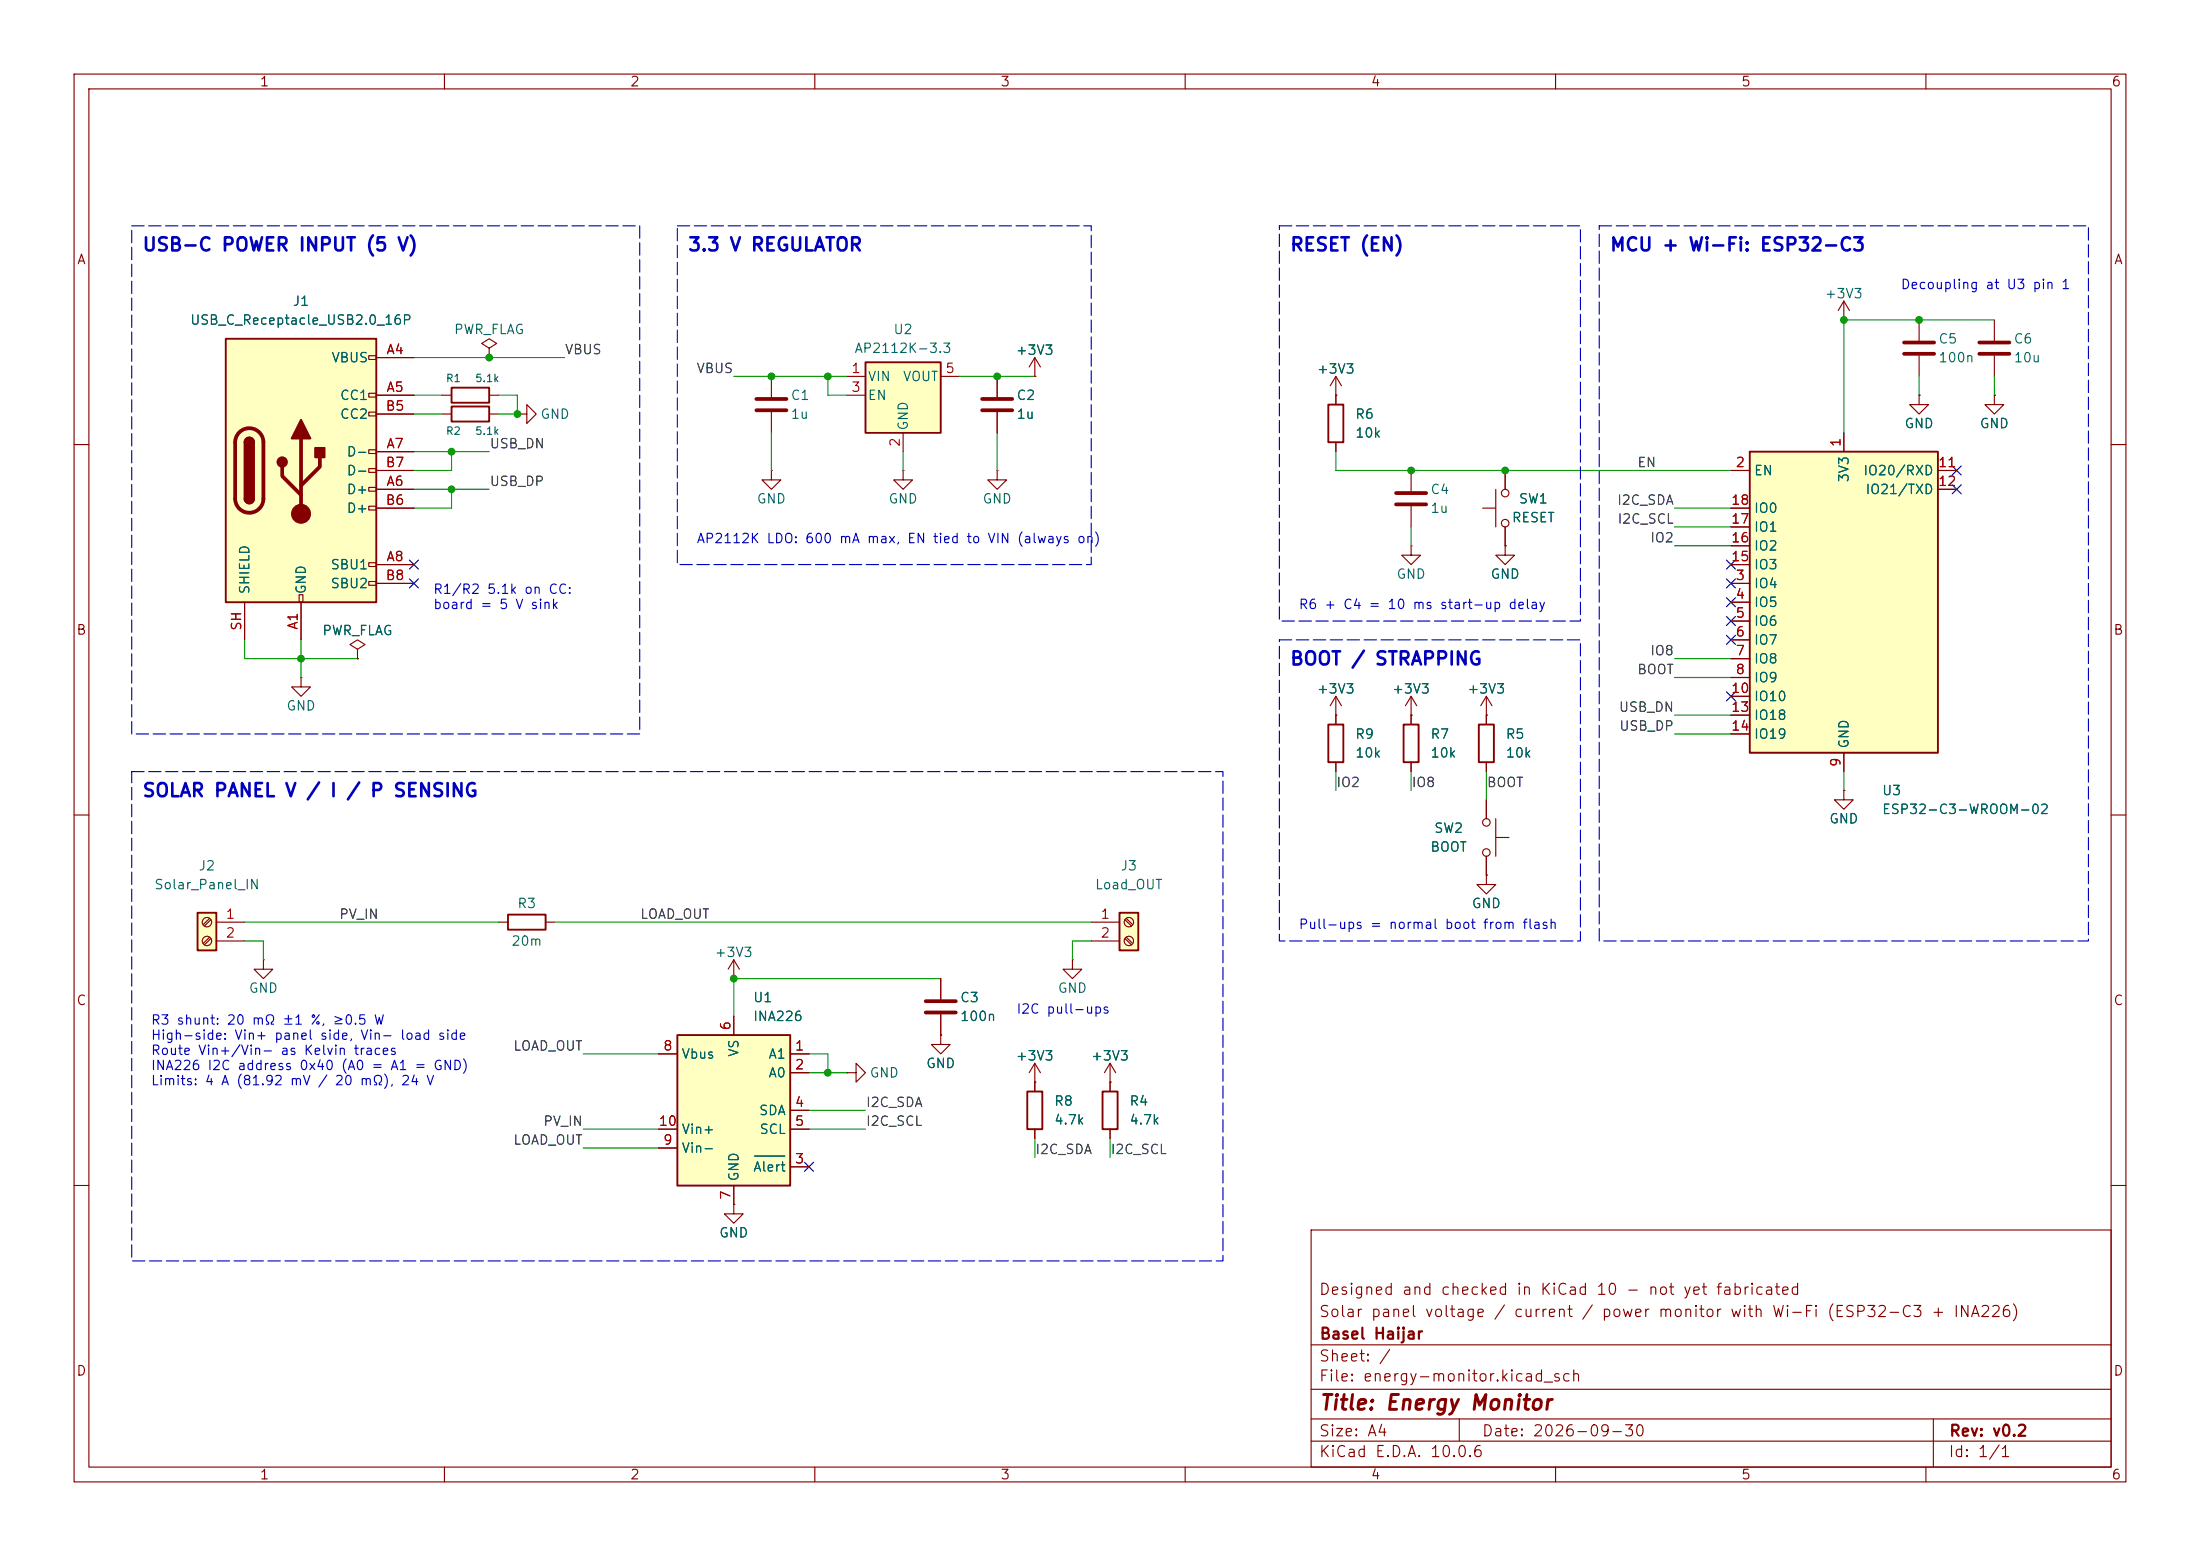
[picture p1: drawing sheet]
<svg xmlns="http://www.w3.org/2000/svg" width="297mm" height="210mm" viewBox="0 0 297 210" stroke-linecap="round" stroke-linejoin="round" font-family="sans-serif">
<g fill="none" stroke="#840000" stroke-width=".15">
<path d="M10 10h277v190h-277zM12 12h273v186h-273zM60 10v2M110 10v2M160 10v2M210 10v2M260 10v2M10 60h2M104.1 63.5v1.3h1.3l-1.3 1.2-1.2-1.2h1.2M104.1 63.5h.1M285 60h2M200.7 96.5h.1"/>
<path d="M200.7 94l-.8 1.3M200.7 94l.7 1.3M200.7 94v3.8M10 110h2M200.7 102.9v1.2M285 110h2M10 160h2M177 166h108v32h-108zM285 160h2M60 198v2M110 198v2M160 198v2"/>
<path d="M177 194.5h108M177 191.5h108M177 187.5h108M177 181.5h108M197 191.5v3M210 198v2M260 198v2M261 191.5v6.5"/>
</g>
<path d="M199.6 97.8h2.1v5.1h-2.1z" fill="none" stroke="#840000" stroke-width=".25"/>
<path d="M116.8 48.9h10.2v9.5h-10.2z" fill="#ffffc2"/>
<path d="M116.8 48.9h10.2v9.5h-10.2zM179.3 97.8h2.1v5.1h-2.1zM189.5 97.8h2v5.1h-2z" fill="none" stroke="#840000" stroke-width=".25"/>
<g fill="none" stroke="#840000" stroke-width=".15">
<path d="M104.1 50.8v2.8M104.1 55.6v2.8M114.3 50.8h2.5M114.3 53.3h2.5M121.9 58.4v2.6M127 50.8h2.5M121.9 63.5v1.3h1.3l-1.3 1.2-1.3-1.2h1.3M121.9 63.5h.1M134.6 63.5v1.3h1.3l-1.3 1.2-1.3-1.2h1.3M134.6 63.5h.1M180.3 96.5h.1M180.3 94v3.8"/>
<path d="M180.3 94l-.7 1.3M180.3 94l.8 1.3M190.5 96.5h.1M190.5 94l-.8 1.3M190.5 94l.8 1.3M190.5 94v3.8M180.3 102.9v1.2M190.5 102.9v1.2M149.9 146.1h.1M149.9 143.5l-.8 1.3M149.9 143.5l.7 1.3M149.9 143.5v2.6"/>
</g>
<path d="M102.1 53.8h4.1M102.1 55.4h4.1" fill="none" stroke="#840000" stroke-width=".51"/>
<path d="M236.2 61h25.4v40.6h-25.4z" fill="#ffffc2"/>
<path d="M236.2 61h25.4v40.6h-25.4z" fill="none" stroke="#840000" stroke-width=".25"/>
<g fill="none" stroke="#840000" stroke-width=".15">
<path d="M248.9 58.4v2.6M233.7 63.5h2.5M233.7 78.7h2.5M233.7 76.2h2.5M233.7 73.7h2.5M233.7 71.1h2.5M233.7 68.6h2.5M261.6 63.5h2.6M261.6 66h2.6M233.7 81.3h2.5M233.7 83.8h2.5M233.7 86.4h2.5"/>
<path d="M233.7 88.9h2.5M233.7 91.4h2.5M233.7 94h2.5M233.7 96.5h2.5M233.7 99.1h2.5M248.9 106.7v1.3h1.3l-1.3 1.2-1.3-1.2h1.3M248.9 106.7h.1M248.9 101.6v2.5"/>
</g>
<path d="M26.7 123.2h2.5v5.1h-2.5z" fill="#ffffc2"/>
<path d="M26.7 123.2h2.5v5.1h-2.5zM68.6 123.4h5.1v2.1h-5.1z" fill="none" stroke="#840000" stroke-width=".25"/>
<g fill="none" stroke="#840000" stroke-width=".15">
<path d="M134.6 50.8v2.8M134.6 55.6v2.8M139.7 50.8h.1M139.7 48.3l-.8 1.2M139.7 48.3l.8 1.2M139.7 48.3v2.5M248.9 43.2h.1M248.9 40.6l-.7 1.3M248.9 40.6l.8 1.3M248.9 40.6v2.6M259.1 53.3v1.3h1.2l-1.2 1.3-1.3-1.3h1.3M259.1 53.3h.1"/>
<path d="M259.1 43.2v2.8M259.1 48v2.8M269.2 53.3v1.3h1.3l-1.3 1.3-1.2-1.3h1.2M269.2 53.3h.1M269.2 43.2v2.8M269.2 48v2.8M190.5 63.5v2.8M190.5 68.3v2.8M200.2 68.6h1.7M201.9 66v5.1M203.2 73.7v1.2h1.3l-1.3 1.3-1.3-1.3h1.3M203.2 73.7h.1"/>
<path d="M203.2 63.5v2.5M203.2 71.1v2.6M200.7 118.1v1.3h1.2l-1.2 1.3-1.3-1.3h1.3M200.7 118.1h.1M200.7 108v2.5M200.7 115.6v2.5M201.9 113h1.8M201.9 110.5v5.1M28.3 124l-.9 .8M28.3 126.5l-.9 .8M28.5 124.1l-.9 .9M28.5 126.7l-.9 .8"/>
<path d="M29.2 124.5h3.8M29.2 127h3.8M35.6 129.5v1.3h1.2l-1.2 1.3-1.3-1.3h1.3M35.6 129.5h.1M67.3 124.5h1.3M73.7 124.5h1.2M99.1 132.1h.1M99.1 129.5l-.8 1.3M99.1 129.5l.7 1.3M99.1 129.5v2.6M127 139.7v1.3h1.3l-1.3 1.2-1.3-1.2h1.3M127 139.7h.1"/>
<path d="M127 132.1v2.8M127 136.9v2.8M114.3 144.8h1.3v-1.3l1.2 1.3-1.2 1.3v-1.3M114.3 144.8h.1M139.7 146.1h.1M139.7 143.5v2.6M139.7 143.5l-.8 1.3M139.7 143.5l.8 1.3"/>
<circle cx="203.2" cy="66.5" r=".51"/>
<circle cx="203.2" cy="70.6" r=".51"/>
<circle cx="200.7" cy="111" r=".51"/>
<circle cx="200.7" cy="115.1" r=".51"/>
<circle cx="27.9" cy="124.5" r=".63"/>
<circle cx="27.9" cy="127" r=".63"/>
</g>
<path d="M132.6 53.8h4.1M132.6 55.4h4.1M257 46.2h4.1M257 47.8h4.1M267.2 46.2h4.1M267.2 47.8h4.1M188.5 66.5h4M188.5 68.1h4M125 135.1h4M125 136.7h4" fill="none" stroke="#840000" stroke-width=".51"/>
<path d="M91.4 139.7h15.3v20.3h-15.3z" fill="#ffffc2"/>
<path d="M179.3 54.6h2.1v5.1h-2.1zM91.4 139.7h15.3v20.3h-15.3zM138.7 147.3h2v5.1h-2z" fill="none" stroke="#840000" stroke-width=".25"/>
<g fill="none" stroke="#840000" stroke-width=".15">
<path d="M180.3 53.3h.1M180.3 50.8v3.8M180.3 59.7v1.3M180.3 50.8l-.7 1.3M180.3 50.8l.8 1.3M190.5 73.7v1.2h1.3l-1.3 1.3-1.3-1.3h1.3M190.5 73.7h.1M99.1 137.2v2.5M88.9 142.2h2.5M88.9 152.4h2.5M88.9 154.9h2.5M106.7 142.2h2.5"/>
<path d="M106.7 144.8h2.5M106.7 157.5h2.5M106.7 149.9h2.5M106.7 152.4h2.5M139.7 146.1v1.2M139.7 152.4v1.3M99.1 162.6v1.2h1.2l-1.2 1.3-1.3-1.3h1.3M99.1 162.6h.1M99.1 160v2.6"/>
</g>
<path d="M101.8 156h4.1" fill="none" stroke="#006464" stroke-width=".15"/>
<path d="M151.1 123.2h2.6v5.1h-2.6z" fill="#ffffc2"/>
<path d="M61 54.9h5v2h-5zM61 52.3h5v2.1h-5zM151.1 123.2h2.6v5.1h-2.6z" fill="none" stroke="#840000" stroke-width=".25"/>
<g fill="none" stroke="#840000" stroke-width=".15">
<path d="M59.7 55.9h1.3M59.7 53.3h1.3M66 47l1.1-.6-1.1-.7-1 .7 1 .6v1.3M66 48.3h.1M66 55.9h1.3M66 53.3h1.3M69.8 55.9h1.3v-1.3l1.3 1.3-1.3 1.3v-1.3M69.8 55.9h.1M40.6 91.4v1.3h1.3l-1.3 1.3-1.2-1.3h1.2M40.6 91.4h.1M147.3 124.5h3.8M147.3 127h3.8"/>
<path d="M151.9 124.1l.8 .9M151.9 126.7l.8 .8M152 124l.9 .8M152 126.5l.9 .8"/>
<circle cx="152.4" cy="124.5" r=".63"/>
<circle cx="152.4" cy="127" r=".63"/>
</g>
<path d="M30.5 45.7h20.3v35.6h-20.3z" fill="#ffffc2"/>
<g fill="none" stroke="#840000" stroke-width=".15">
<path d="M49.8 48h1v.5h-1zM49.8 53.1h1v.5h-1zM49.8 55.6h1v.5h-1zM50.8 48.3h5.1M50.8 53.3h5.1M50.8 55.9h5.1M134.6 50.8v2.8M134.6 55.6v2.8M139.7 50.8h.1M180.3 53.3h.1M180.3 53.3v1.3M180.3 59.7v1.3"/>
<path d="M248.9 58.4v2.6M259.1 53.3h.1M269.2 53.3h.1M49.8 60.7h1v.5h-1zM49.8 63.2h1v.6h-1zM49.8 65.8h1v.5h-1zM49.8 68.3h1v.5h-1zM49.8 75.9h1v.6h-1zM49.8 78.5h1v.5h-1zM50.8 66h5.1M50.8 61h5.1M50.8 76.2h5.1"/>
<path d="M50.8 68.6h5.1M50.8 63.5h5.1M50.8 78.7h5.1M203.2 73.7h.1M203.2 63.5v2.5M203.2 71.1v2.6M233.7 76.2h2.5M233.7 68.6h2.5M233.7 63.5h2.5M233.7 78.7h2.5M233.7 73.7h2.5M233.7 71.1h2.5"/>
<path d="M261.6 66h2.6M261.6 63.5h2.6M33 81.3v5.1M40.4 80.3h.5v1h-.5zM40.6 81.3v5.1M48.3 87.6l1-.6-1-.6-1.1 .6 1.1 .6v1.3M48.3 88.9h.1M180.3 96.5h.1M180.3 96.5v1.3M190.5 96.5h.1M190.5 96.5v1.3M200.7 96.5h.1"/>
<path d="M200.7 96.5v1.3M233.7 81.3h2.5M233.7 83.8h2.5M233.7 86.4h2.5M233.7 88.9h2.5M233.7 91.4h2.5M233.7 94h2.5M233.7 96.5h2.5M233.7 99.1h2.5M180.3 102.9v1.2M190.5 102.9v1.2M200.7 118.1h.1"/>
<path d="M200.7 102.9v1.2M200.7 108v2.5M200.7 115.6v2.5M248.9 106.7h.1M248.9 101.6v2.5M99.1 137.2v2.5M127 139.7h.1M127 132.1v2.8M127 136.9v2.8M144.8 129.5v1.3h1.2l-1.2 1.3-1.3-1.3h1.3M144.8 129.5h.1M88.9 142.2h2.5"/>
<path d="M88.9 152.4h2.5M88.9 154.9h2.5M106.7 142.2h2.5M106.7 144.8h2.5M106.7 157.5h2.5M106.7 149.9h2.5M106.7 152.4h2.5M139.7 146.1h.1M139.7 146.1v1.2M139.7 152.4v1.3M149.9 146.1h.1M149.9 146.1v1.2"/>
<path d="M149.9 152.4v1.3M99.1 162.6h.1M99.1 160v2.6"/>
</g>
<path d="M30.5 45.7h20.3v35.6h-20.3zM33 59.7a.64 .64 0 0 1 .7-.6 .64 .64 0 0 1 .6 .6M33 67.3a.64 .64 0 0 0 .7 .6 .64 .64 0 0 0 .6-.6M148.8 147.3h2.1v5.1h-2.1z" fill="none" stroke="#840000" stroke-width=".25"/>
<path d="M32.3 58.4a1.9 1.9 0 0 1 2.1-.5 1.9 1.9 0 0 1 1.2 1.8v7.6a1.91 1.91 0 0 1-1.9 1.9 1.91 1.91 0 0 1-2-1.9v-7.6a1.9 1.9 0 0 1 .6-1.3zM40.6 59.2v10.1M38.1 63v1.3l2.5 2.5M43.2 61.7v1.3l-2.6 2.5" fill="none" stroke="#840000" stroke-width=".51"/>
<g fill="#840000" stroke="#840000" stroke-width=".25">
<path d="M33 59.7h1.3v7.6h-1.3z"/>
<path d="M33.2 59.2a.64 .64 0 0 1 .7-.1 .64 .64 0 0 1 .4 .6h-1.3z"/>
<path d="M33 67.3h1.3a.64 .64 0 0 1-.6 .6 .64 .64 0 0 1-.7-.6z"/>
<path d="M40.6 56.6l1.3 2.6h-2.5z"/>
<path d="M42.5 60.5h1.3v1.2h-1.3z"/>
<circle cx="38.1" cy="62.4" r=".63"/>
</g>
<circle cx="40.6" cy="69.3" r="1.27" fill="#840000" stroke="#840000" stroke-width=".15"/>
<g fill="none" stroke="#009600" stroke-width=".15">
<path d="M55.9 48.3h20.3M55.9 55.9h3.8M55.9 53.3h3.8M67.3 53.3h2.5v2.6h-2.5M99.1 50.8h15.2M104.1 58.4v5.1M111.8 50.8v2.5h2.5M129.5 50.8h10.2M134.6 58.4v5.1M259.1 50.8v2.5M269.2 43.2h-20.3v15.2M269.2 50.8v2.5"/>
<path d="M55.9 66h10.1M55.9 61h10.1M61 66v2.6h-5.1M61 61v2.5h-5.1M121.9 61v2.5M180.3 61v2.5h53.4M190.5 71.1v2.6M226.1 68.6h7.6M226.1 71.1h7.6M226.1 73.7h7.6M33 86.4v2.5h15.3M40.6 86.4v5"/>
<path d="M226.1 88.9h7.6M226.1 99.1h7.6M226.1 96.5h7.6M226.1 91.4h7.6M180.3 104.1v2.6M190.5 104.1v2.6M200.7 104.1v3.9M248.9 104.1v2.6M33 127h2.6v2.5M33 124.5h34.3M74.9 124.5h72.4M127 132.1h-27.9v5.1"/>
<path d="M147.3 127h-2.5v2.5M78.7 142.2h10.2M78.7 152.4h10.2M78.7 154.9h10.2M109.2 142.2h2.6v2.6M109.2 152.4h7.6M109.2 144.8h5.1M109.2 149.9h7.6M139.7 153.7v2.5M149.9 153.7v2.5"/>
</g>
<g fill="none" stroke="#000084" stroke-width=".15">
<path d="M55.3 75.6l1.2 1.2M55.3 78.1l1.2 1.2M56.5 75.6l-1.2 1.2M56.5 78.1l-1.2 1.2M233.1 78.1l1.2 1.2M233.1 75.6l1.2 1.2M234.3 78.1l-1.2 1.2M234.3 75.6l-1.2 1.2M263.6 62.9l1.2 1.2M263.6 65.4l1.2 1.2M264.8 62.9l-1.2 1.2M264.8 65.4l-1.2 1.2"/>
<path d="M233.1 93.4l1.2 1.2M233.1 85.8l1.2 1.2M233.1 80.7l1.2 1.2M233.1 83.2l1.2 1.2M234.3 93.4l-1.2 1.2M234.3 85.8l-1.2 1.2M234.3 80.7l-1.2 1.2M234.3 83.2l-1.2 1.2M108.6 156.9l1.2 1.2M109.8 156.9l-1.2 1.2"/>
</g>
<path d="M17.8 30.5h68.6v68.6h-68.6zM91.4 30.5h55.9v45.7h-55.9zM172.7 30.5h40.7v53.3h-40.7zM215.9 30.5h66v96.5h-66zM172.7 86.4h40.7v40.6h-40.7zM17.8 104.1h147.3v66.1h-147.3z" fill="none" stroke="#0000c2" stroke-width=".15" stroke-dasharray="1.7 .6"/>
<path d="M101.8 156h4.1" fill="none" stroke="#006464" stroke-width=".15"/>
<g fill="#009600" stroke="#009600" stroke-width=".14">
<circle cx="259.1" cy="43.2" r=".46"/>
<circle cx="248.9" cy="43.2" r=".46"/>
<circle cx="134.6" cy="50.8" r=".46"/>
<circle cx="61" cy="61" r=".46"/>
<circle cx="104.1" cy="50.8" r=".46"/>
<circle cx="111.8" cy="50.8" r=".46"/>
<circle cx="111.8" cy="144.8" r=".46"/>
<circle cx="190.5" cy="63.5" r=".46"/>
<circle cx="203.2" cy="63.5" r=".46"/>
<circle cx="61" cy="66" r=".46"/>
<circle cx="40.6" cy="88.9" r=".46"/>
<circle cx="66" cy="48.3" r=".46"/>
<circle cx="69.8" cy="55.9" r=".46"/>
<circle cx="99.1" cy="132.1" r=".46"/>
</g>
<text font-size="2" fill="#840000" x="178" y="190.8">Title: Energy Monitor</text>
<g font-size="1.8" fill="#0000c2">
<text x="19.1" y="34.3">USB-C POWER INPUT (5 V)</text>
<text x="92.8" y="34.3">3.3 V REGULATOR</text>
<text x="174" y="34.3">RESET (EN)</text>
<text x="217.2" y="34.3">MCU + Wi-Fi: ESP32-C3</text>
<text x="174" y="90.2">BOOT / STRAPPING</text>
<text x="19.1" y="108">SOLAR PANEL V / I / P SENSING</text>
</g>
<g font-size="1.5" fill="#840000">
<text x="178" y="178.1">Solar panel voltage / current / power monitor with Wi-Fi (ESP32-C3 + INA226)</text>
<text x="178" y="175.1">Designed and checked in KiCad 10 - not yet fabricated</text>
<text x="178" y="184.1">Sheet: /</text>
<text x="178" y="181.1">Basel Haijar</text>
<text x="178" y="186.8">File: energy-monitor.kicad_sch</text>
<text x="178" y="197">KiCad E.D.A. 10.0.6</text>
<text x="178" y="194.2">Size: A4</text>
<text x="200" y="194.2">Date: 2026-09-30</text>
<text x="263" y="197">Id: 1/1</text>
<text x="263" y="194.2">Rev: v0.2</text>
</g>
<g font-size="1.3" fill="#840000">
<text x="35" y="12">1</text>
<text x="85" y="12">2</text>
<text x="135" y="12">3</text>
<text x="185" y="12">4</text>
<text x="235" y="12">5</text>
<text x="285" y="12">6</text>
<text x="10.3" y="36">A</text>
<text x="285.3" y="36">A</text>
<text x="10.2" y="86">B</text>
<text x="285.2" y="86">B</text>
<text x="10.2" y="136">C</text>
<text x="285.2" y="136">C</text>
<text x="10.2" y="186">D</text>
<text x="285.2" y="186">D</text>
<text x="35" y="200">1</text>
<text x="85" y="200">2</text>
<text x="135" y="200">3</text>
<text x="185" y="200">4</text>
<text x="235" y="200">5</text>
<text x="285" y="200">6</text>
</g>
<g font-size="1.3" fill="#006464">
<text x="39.4" y="41.6">J1</text>
<text x="246.3" y="40.6">+3V3</text>
<text x="25.6" y="44.1">USB_C_Receptacle_USB2.0_16P</text>
<text x="61.2" y="45.4">PWR_FLAG</text>
<text x="115.3" y="48">AP2112K-3.3</text>
<text x="120.5" y="45.4">U2</text>
<text x="261.6" y="46.7">C5</text>
<text x="271.8" y="46.7">C6</text>
<text x="44.7" y="49.2">VBUS</text>
<text x="117.1" y="51.8">VIN</text>
<text x="121.8" y="51.8">VOUT</text>
<text x="137" y="48.2">+3V3</text>
<text x="177.7" y="50.7">+3V3</text>
<text x="261.6" y="49.2">100n</text>
<text x="271.8" y="49.2">10u</text>
<text x="45.8" y="54.3">CC1</text>
<text x="45.8" y="56.8">CC2</text>
<text x="72.9" y="56.8">GND</text>
<text x="106.7" y="54.3">C1</text>
<text x="106.7" y="56.8">1u</text>
<text x="117.1" y="54.3">EN</text>
<text x="122.9" y="58.2" transform="rotate(-90 122.9 58.2)">GND</text>
<text x="137.1" y="54.3">C2</text>
<text x="137.1" y="56.8">1u</text>
<text x="182.9" y="56.8">R6</text>
<text x="182.9" y="59.4">10k</text>
<text x="257" y="58.1">GND</text>
<text x="267.2" y="58.1">GND</text>
<text x="46.7" y="61.9">D-</text>
<text x="46.7" y="64.5">D-</text>
<text x="236.7" y="64.5">EN</text>
<text x="249.9" y="65.2" transform="rotate(-90 249.9 65.2)">3V3</text>
<text x="251.5" y="64.5">IO20/RXD</text>
<text x="46.7" y="67">D+</text>
<text x="46.7" y="69.5">D+</text>
<text x="102.1" y="68.3">GND</text>
<text x="119.9" y="68.3">GND</text>
<text x="132.6" y="68.3">GND</text>
<text x="193" y="67">C4</text>
<text x="193" y="69.5">1u</text>
<text x="204" y="70.8">RESET</text>
<text x="204.9" y="68.3">SW1</text>
<text x="236.7" y="69.5">IO0</text>
<text x="251.8" y="67">IO21/TXD</text>
<text x="44.5" y="77.2">SBU1</text>
<text x="236.7" y="77.2">IO3</text>
<text x="236.7" y="74.6">IO2</text>
<text x="236.7" y="72.1">IO1</text>
<text x="34" y="80.3" transform="rotate(-90 34 80.3)">SHIELD</text>
<text x="41.6" y="80.3" transform="rotate(-90 41.6 80.3)">GND</text>
<text x="44.5" y="79.7">SBU2</text>
<text x="188.4" y="78.4">GND</text>
<text x="201.1" y="78.4">GND</text>
<text x="236.7" y="79.7">IO4</text>
<text x="236.7" y="82.2">IO5</text>
<text x="43.4" y="86.1">PWR_FLAG</text>
<text x="236.7" y="84.8">IO6</text>
<text x="236.7" y="87.3">IO7</text>
<text x="236.7" y="89.9">IO8</text>
<text x="177.7" y="93.9">+3V3</text>
<text x="187.8" y="93.9">+3V3</text>
<text x="198" y="93.9">+3V3</text>
<text x="236.7" y="92.4">IO9</text>
<text x="236.7" y="94.9">IO10</text>
<text x="38.6" y="96.2">GND</text>
<text x="182.9" y="100">R9</text>
<text x="193" y="100">R7</text>
<text x="203.2" y="100">R5</text>
<text x="236.7" y="97.5">IO18</text>
<text x="236.7" y="100">IO19</text>
<text x="249.9" y="101.1" transform="rotate(-90 249.9 101.1)">GND</text>
<text x="182.9" y="102.6">10k</text>
<text x="193" y="102.6">10k</text>
<text x="203.2" y="102.6">10k</text>
<text x="254" y="107.6">U3</text>
<text x="193.5" y="112.7">SW2</text>
<text x="246.9" y="111.5">GND</text>
<text x="254" y="110.2">ESP32-C3-WROOM-02</text>
<text x="26.7" y="117.8">J2</text>
<text x="151.2" y="117.8">J3</text>
<text x="193" y="115.3">BOOT</text>
<text x="20.7" y="120.3">Solar_Panel_IN</text>
<text x="69.8" y="122.9">R3</text>
<text x="147.7" y="120.3">Load_OUT</text>
<text x="198.6" y="122.9">GND</text>
<text x="68.9" y="128">20m</text>
<text x="96.4" y="129.5">+3V3</text>
<text x="33.5" y="134.3">GND</text>
<text x="101.6" y="135.6">U1</text>
<text x="129.5" y="135.6">C3</text>
<text x="142.7" y="134.3">GND</text>
<text x="91.9" y="143.2">Vbus</text>
<text x="100" y="142.7" transform="rotate(-90 100 142.7)">VS</text>
<text x="101.6" y="138.1">INA226</text>
<text x="103.6" y="143.2">A1</text>
<text x="129.5" y="138.1">100n</text>
<text x="137" y="143.5">+3V3</text>
<text x="147.2" y="143.5">+3V3</text>
<text x="103.6" y="145.7">A0</text>
<text x="117.3" y="145.7">GND</text>
<text x="124.9" y="144.5">GND</text>
<text x="142.2" y="149.6">R8</text>
<text x="152.4" y="149.6">R4</text>
<text x="91.9" y="155.9">Vin-</text>
<text x="91.9" y="153.4">Vin+</text>
<text x="102.4" y="150.8">SDA</text>
<text x="102.4" y="153.4">SCL</text>
<text x="142.2" y="152.1">4.7k</text>
<text x="152.4" y="152.1">4.7k</text>
<text x="100" y="159.5" transform="rotate(-90 100 159.5)">GND</text>
<text x="101.6" y="158.4">Alert</text>
<text x="97" y="167.3">GND</text>
</g>
<g font-size="1.3" fill="#0000c2">
<text x="256.5" y="39.3">Decoupling at U3 pin 1</text>
<text x="94" y="73.6">AP2112K LDO: 600 mA max, EN tied to VIN (always on)</text>
<text x="58.4" y="80.5">R1/R2 5.1k on CC:</text>
<text x="58.4" y="82.5">board = 5 V sink</text>
<text x="175.2" y="82.5">R6 + C4 = 10 ms start-up delay</text>
<text x="175.2" y="125.7">Pull-ups = normal boot from flash</text>
<text x="137.1" y="137.1">I2C pull-ups</text>
<text x="20.3" y="138.6">R3 shunt: 20 mΩ ±1 %, ≥0.5 W</text>
<text x="20.3" y="140.7">High-side: Vin+ panel side, Vin− load side</text>
<text x="20.3" y="142.7">Route Vin+/Vin− as Kelvin traces</text>
<text x="20.3" y="144.8">INA226 I2C address 0x40 (A0 = A1 = GND)</text>
<text x="20.3" y="146.8">Limits: 4 A (81.92 mV / 20 mΩ), 24 V</text>
</g>
<g font-size="1.3" fill="#a90000">
<text x="52.1" y="48.1">A4</text>
<text x="52.1" y="53.2">A5</text>
<text x="114.8" y="50.7">1</text>
<text x="114.8" y="53.2">3</text>
<text x="127.5" y="50.7">5</text>
<text x="52" y="55.7">B5</text>
<text x="52" y="63.4">B7</text>
<text x="52.1" y="65.9">A6</text>
<text x="52.1" y="60.8">A7</text>
<text x="121.8" y="60.4" transform="rotate(-90 121.8 60.4)">2</text>
<text x="234.2" y="63.4">2</text>
<text x="248.8" y="60.4" transform="rotate(-90 248.8 60.4)">1</text>
<text x="261.6" y="63.4">11</text>
<text x="261.6" y="65.9">12</text>
<text x="52" y="68.4">B6</text>
<text x="233.6" y="71">17</text>
<text x="233.6" y="68.4">18</text>
<text x="52.1" y="76.1">A8</text>
<text x="233.6" y="76.1">15</text>
<text x="233.6" y="73.5">16</text>
<text x="52" y="78.6">B8</text>
<text x="234.2" y="78.6">3</text>
<text x="234.2" y="81.1">4</text>
<text x="234.2" y="83.7">5</text>
<text x="32.9" y="85.2" transform="rotate(-90 32.9 85.2)">SH</text>
<text x="40.5" y="85.1" transform="rotate(-90 40.5 85.1)">A1</text>
<text x="234.2" y="86.2">6</text>
<text x="234.2" y="88.8">7</text>
<text x="233.6" y="93.8">10</text>
<text x="234.2" y="91.3">8</text>
<text x="233.6" y="96.4">13</text>
<text x="233.6" y="98.9">14</text>
<text x="248.8" y="103.6" transform="rotate(-90 248.8 103.6)">9</text>
<text x="30.4" y="124.3">1</text>
<text x="148.5" y="124.3">1</text>
<text x="30.4" y="126.9">2</text>
<text x="148.5" y="126.9">2</text>
<text x="89.4" y="142.1">8</text>
<text x="98.9" y="139.2" transform="rotate(-90 98.9 139.2)">6</text>
<text x="107.2" y="142.1">1</text>
<text x="107.2" y="144.6">2</text>
<text x="107.2" y="149.7">4</text>
<text x="88.8" y="152.3">10</text>
<text x="89.4" y="154.8">9</text>
<text x="107.2" y="152.3">5</text>
<text x="107.2" y="157.3">3</text>
<text x="98.9" y="162" transform="rotate(-90 98.9 162)">7</text>
</g>
<g font-size="1.3" fill="#0f0f0f">
<text x="76.2" y="48.1">VBUS</text>
<text x="93.9" y="50.7">VBUS</text>
<text x="66" y="65.9">USB_DP</text>
<text x="66" y="60.8">USB_DN</text>
<text x="221" y="63.4">EN</text>
<text x="218.2" y="68.5">I2C_SDA</text>
<text x="218.3" y="71">I2C_SCL</text>
<text x="222.7" y="73.5">IO2</text>
<text x="222.7" y="88.8">IO8</text>
<text x="220.9" y="91.3">BOOT</text>
<text x="218.5" y="96.4">USB_DN</text>
<text x="218.5" y="98.9">USB_DP</text>
<text x="180.3" y="106.6">IO2</text>
<text x="190.5" y="106.6">IO8</text>
<text x="200.6" y="106.6">BOOT</text>
<text x="45.7" y="124.3">PV_IN</text>
<text x="86.3" y="124.3">LOAD_OUT</text>
<text x="69.2" y="142.1">LOAD_OUT</text>
<text x="116.8" y="149.7">I2C_SDA</text>
<text x="69.2" y="154.8">LOAD_OUT</text>
<text x="73.3" y="152.3">PV_IN</text>
<text x="116.8" y="152.3">I2C_SCL</text>
<text x="139.7" y="156.1">I2C_SDA</text>
<text x="149.8" y="156.1">I2C_SCL</text>
</g>
<g font-size="1" fill="#006464">
<text x="60.1" y="51.8">R1</text>
<text x="64.1" y="51.8">5.1k</text>
<text x="60.1" y="58.9">R2</text>
<text x="64.1" y="58.9">5.1k</text>
</g>
</svg>
